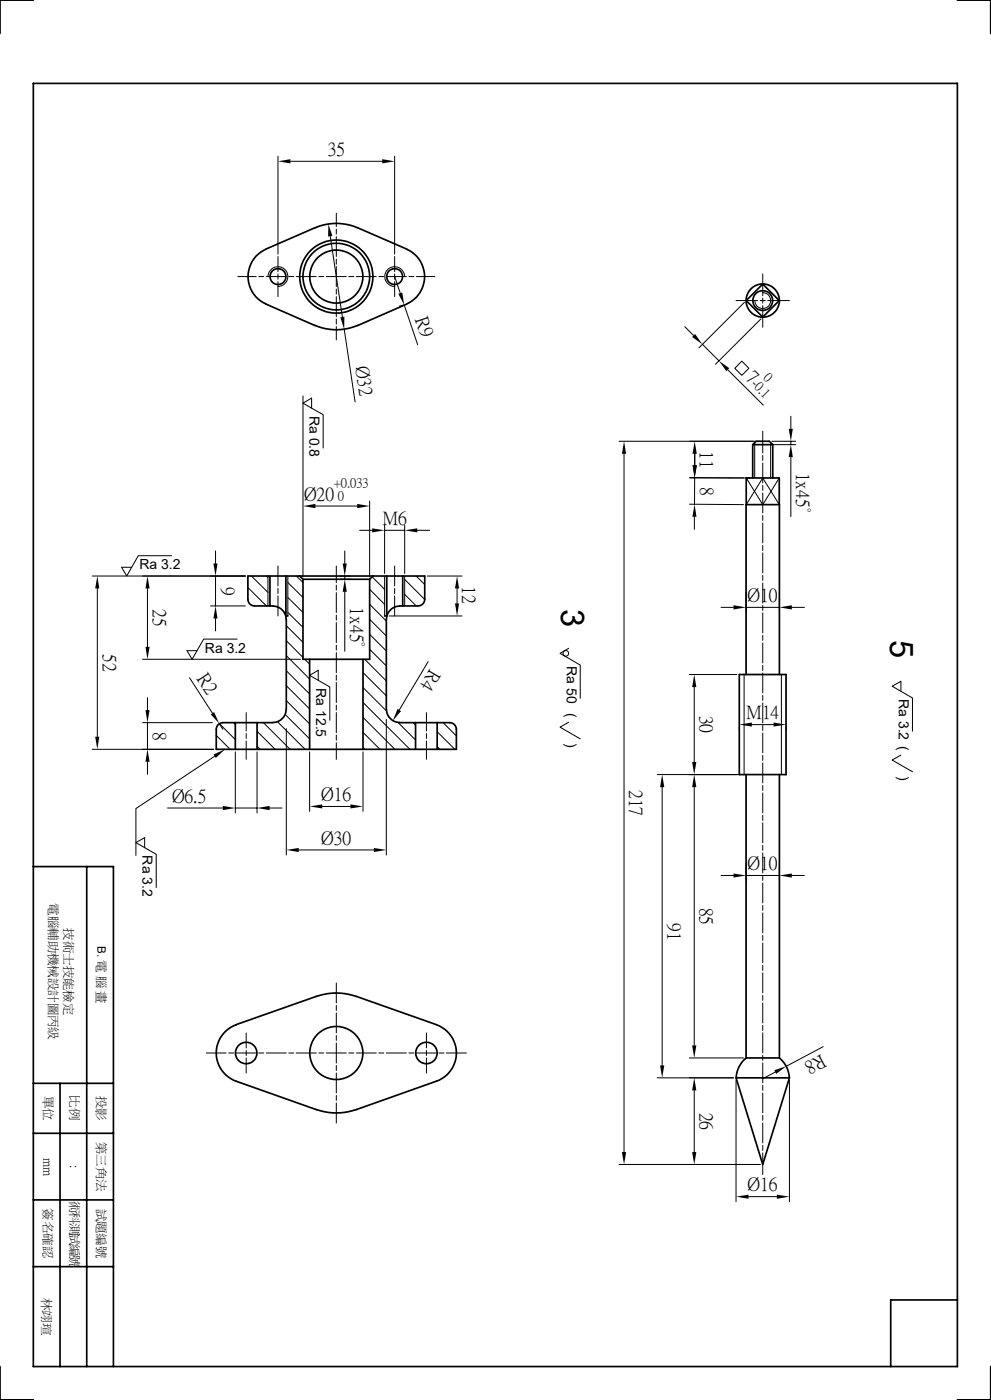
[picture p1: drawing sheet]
<svg xmlns="http://www.w3.org/2000/svg" width="297mm" height="420mm" viewBox="0 0 297 420" stroke-linecap="round" stroke-linejoin="round" font-family="sans-serif">
<g fill="none" stroke="#000" stroke-width=".51">
<path d="M10 0h-10v10M286.9 0h10v10M10 25h276.9v385h-276.9zM79.7 74.8a9 9 0 0 0-5.4 8.2 9 9 0 0 0 5.4 8.2M79.7 74.7l14.7-6.4a16.2 16.2 0 0 1 12.8 0l14.7 6.4M121.9 74.8a9 9 0 0 1 5.4 8.2 9 9 0 0 1-5.4 8.2M79.7 91.2l14.7 6.4a16.2 16.2 0 0 0 12.8 0l14.7-6.4M228.6 85.2l5 5-5 4.9-5-4.9zM225.6 133.4l1-1h4l1 1M225.6 133.4v10M225.6 133.4h6M231.6 133.4v10"/>
<path d="M223.6 151.4v-8h10v8M80.9 172.8v9M85.7 172.8v12h.6M89.8 172.8l1 1h20M90.8 173.8v24h20v-24M111.8 172.8l-1 1M115.9 172.8v12h-.6M120.7 172.8v9M81.8 181.8a4.1 4.1 0 0 1 4 4v27a4.1 4.1 0 0 1-4 4h-15a2.02 2.02 0 0 0-2 2v6h72v-6a2.02 2.02 0 0 0-2-2h-15a4.1 4.1 0 0 1-4-4M81.8 181.8h-5.5a2.02 2.02 0 0 1-2-2v-7h53v7a2.02 2.02 0 0 1-2 2h-5.5M92.8 197.8v27M108.8 197.8v27"/>
<path d="M115.8 185.8v27M119.8 181.8a4 4 0 0 0-4 4M70.5 216.8v8M77 216.8v8M124.5 216.8v8M131 216.8v8M221.6 202.4h14v30h-14zM223.6 202.4v-51h10v51M223.6 232.4v85h10v-85M10 260h24v150M26 260v150M70.8 307.4a9 9 0 0 0-6 8.5 9 9 0 0 0 6 8.5l24 8.5a18.3 18.3 0 0 0 12 0l24-8.5"/>
<path d="M70.8 307.4l24-8.5a18.3 18.3 0 0 1 12 0l24 8.5M130.8 307.4a9 9 0 0 1 6 8.5 9 9 0 0 1-6 8.5M223.6 317.4a8 8 0 0 0-3 5.9M233.6 317.4a8 8 0 0 1 3 5.9M10 340h24M10 325h24M18 325v85M220.6 323.3h16l-8 26zM10 360h24M10 380h24M286.9 390h-19.9v20M0 410v9.9h10"/>
<path d="M296.9 410v9.9h-10"/>
<circle cx="83.3" cy="83" r="2.38"/>
<circle cx="100.8" cy="83" r="11"/>
<circle cx="100.8" cy="83" r="8"/>
<circle cx="100.8" cy="83" r="10"/>
<circle cx="118.3" cy="83" r="2.38"/>
<circle cx="228.6" cy="90.2" r="5"/>
<circle cx="228.6" cy="90.2" r="2.97"/>
<circle cx="73.8" cy="315.9" r="3.2"/>
<circle cx="100.8" cy="315.9" r="8"/>
<circle cx="127.8" cy="315.9" r="3.2"/>
</g>
<g fill="none" stroke="#000" stroke-width=".3">
<path d="M83.3 46.9v29.3M87 48.4h27.6M118.3 46.9v29.3M83.3 77v4.5M99 70.9l3.6 24.2M100.8 64v4M100.8 68.7v1.5M100.8 71v6M100.8 77.7v1.5M100.8 80v6M118.3 77v4.5M71.3 83h5.5"/>
<path d="M77.6 83h1.4M79.8 83h6M80.3 83a2.96 2.96 0 0 1 3-3 2.96 2.96 0 0 1 3 3 2.96 2.96 0 0 1-3 2.9M83.3 82.2v1.5M83.3 84.5v4.5M86.5 83h1.6M88.8 83h6M95.5 83h1.5M97.8 83h6M100.8 98v4M100.8 86.7v1.5M100.8 89v6"/>
<path d="M100.8 95.7v1.5M103.2 98.8l3.2 21.8M104.5 83h1.5M106.8 83h6M113.5 83h1.5M115.8 83h6M118.3 82.2v1.5M118.3 84.5v4.5M118.3 83l1.7 5M121.2 91.5l-1.5 .3M121.2 91.5l4 11.9M121.2 83a2.96 2.96 0 0 0-2.9-3 2.96 2.96 0 0 0-3 3 2.96 2.96 0 0 0 3 2.9"/>
<path d="M122.6 83h1.4M124.8 83h5.5M205.2 98l2.7 2.6M220.6 90.2h6.5M223.1 90.7l-13.6 13.7M227.8 90.2h1.6M228 95.7l-13.6 13.6M228.6 87.8a2.38 2.38 0 0 1 2.4 2.4 2.38 2.38 0 0 1-2.4 2.4 2.38 2.38 0 0 1-2.4-2.4M228.6 82.2v6.5M228.6 89.4v1.5M228.6 91.7v6.5M230.1 90.2h6.5"/>
<path d="M90.8 118.8v54.3M210.5 103.3l5 4.9M218.1 110.9l10.7 10.6M222.3 108.3l2.2 2.2-2.2 2.1-2.1-2.1zM93.4 122.4v-3l-2.6 1.5 6.1 3.5v10M185.5 132.4h42.3M187 136.1v209.5M208.2 135.8v3.8M226.2 132.8v10.6M228.6 129.4v6.5M228.6 136.6v1.5M228.6 138.9v6"/>
<path d="M231 132.8v10.6M231.4 132.4h7.1M231.4 133.4h7.1M237 124.9v3.8M237 132.4v1M237 137.1v17.9M94.5 151.8h12.6M107.8 159.1h3.7M110.8 150.3v22.8M115.3 157.6v14.4M115.3 159.1h6M121.3 157.6v14.4"/>
<path d="M125.1 159.1h3.7M206.6 151.3l16.2 .1M206.7 143.4h18.1M206.7 143.3l16.2 .1M208.1 155v3.8M208.2 143.3v8M223.6 151.4l5-8 5 8M223.6 143.4l5 8 5-8M228.6 145.6v1.5M228.6 147.9v6M228.6 154.6v1.5M228.6 156.9v6"/>
<path d="M27.6 172.8h45.9M29.2 176.5v44.5M44.2 176.5v17.6M51.4 166.7h-10l-3.4 6.1-1.6-2.6h3.1M64.6 165.3v3.7M64.6 172.8v9M74.3 176.2l5.5 5.6M75.4 172.8l4.9 4.9M79.8 172.8l.5 .4M80.3 172.8v9M83.3 169.8v6M83.3 176.5v1.6"/>
<path d="M83.3 178.8v6M86.3 174.8l4.5 4.4M86.3 179.2l4.5 4.5M86.3 172.8v12M88.8 172.8l2 2M100.8 169.8v5M100.8 175.6v1.4M100.8 177.8v6M101.8 172.8h3.4M101.8 173.8h3.4M103.3 165.3v3.7M103.3 172.8v1"/>
<path d="M103.3 177.5v17.9M110.8 176.8l4.5 4.5M111.5 173.1l3.8 3.7M115.3 172.8v12M118.3 169.8v6M118.3 176.5v1.6M118.3 178.8v6M121.3 173.8l6 6M121.3 178.3l3.5 3.5M121.3 172.8v9M124.7 172.8l2.6 2.5M128.1 172.8h10.4"/>
<path d="M137 176.5v4.5M223.6 177.6v6.1M228.6 163.6v1.5M228.6 165.9v6M228.6 172.6v1.5M228.6 174.9v6M233.6 177.6v6.1M42.7 197.8h47.3M63.1 181.8h10.4M64.6 185.5v3.8M71.1 191.7h-10.1l-3.4 6.1-1.6-2.6h3.1M85.8 187.7l5 5"/>
<path d="M85.8 192.2l5 5M85.8 196.7l7 7M86.3 183.7l4.5 4.5M91.4 197.8l1.4 1.4M100.8 184.5v1.6M100.8 186.8v6M100.8 193.5v1.5M100.8 195.8v6M109.3 197.8l6.5 6.5M110.8 181.3l5 5M110.8 185.8l5 5M110.8 190.3l5 5"/>
<path d="M110.8 194.8l5 5M116.6 184.8h21.9M128.3 198.5l-8.6 14.5M170.4 194.5l-2.5 1.5 6 3.5v10M216.1 182.2h3.7M223.6 182.2h10M228.6 181.6v1.5M228.6 183.9v6M228.6 190.6v1.5M228.6 192.9v6M228.6 199.6v1.5M237.3 182.2h3.8"/>
<path d="M42.7 216.8h21M44.2 209.3v3.7M44.2 216.8v8M56.8 203.3l6.9 10.7M66.8 218.8l-1.1-1.7 4.8 4.8M70 216.8l.5 .6M73.8 213.8v5.5M77 219.4l5.5 5.4M79 216.8l8 8M83.2 216.5l8.2 8.3M85.5 214.3l7.3 7.4M85.8 201.2l7 7"/>
<path d="M85.8 205.7l7 7M85.8 210.2l7 7M85.8 218.6v37.9M95.4 204.1v-3l-2.6 1.5 6 3.5v10M100.8 202.5v1.5M100.8 204.8v6M100.8 211.5v1.5M100.8 213.8v6M108.8 201.8l7 6.9M108.8 206.2l7 7.1M108.8 210.7l14.1 14.1M108.8 215.2l9.6 9.6"/>
<path d="M108.8 219.7l5.1 5.1M115.8 215.8v40.7M119.3 216.7l5.2 5.3M123.8 216.8l.7 .7M127.8 213.8v5.5M131 219.5l5.3 5.3M132.8 216.8l4 4M170.4 216.7l-2.5 1.4 6 3.6M206.6 202.4h14.3M208.1 206.1v22.5M221.6 218.1v.8M223 202.4v30"/>
<path d="M225.3 217.4h6.6M228.6 201.9v6M228.6 208.6v1.5M228.6 210.9v6M228.6 217.6v1.5M228.6 219.9v5.9M234.2 202.4v30M235.6 218.1v.8M270 207.3v-2.9l-2.6 1.5 6.1 3.5v10M27.6 224.8h36.5M44.2 228.5v3.8M64.3 226.9l-23.6 15.7v14"/>
<path d="M64.8 220.6l4.2 4.2M70.5 225.6v18.3M73.8 220v1.5M73.8 222.3v5.5M77 223.9l.9 .9M77 225.6v18.3M92.8 225.6v17.8M100.8 222.8v5M100.8 220.5v1.5M108.8 224.2l.6 .6M108.8 225.6v17.8M127.8 220v1.5"/>
<path d="M127.8 222.3v5.5M131 224l.8 .8M197 232.4h25.8M198.5 236.1v83.5M208.1 236.1v77.5M228.6 226.6v1.5M228.6 228.9v6M228.6 235.6v1.5M228.6 237.9v6M270 226.5l-2.6 1.5 6.1 3.5M43.3 254.3v-3l-2.6 1.5 6.1 3.5v10M50.2 242.4h16.6"/>
<path d="M70.5 242.4h6.5M80.8 242.4h3.7M89.5 255h22.6M96.6 241.9h8.4M223.6 259v5.2M228.6 244.6v1.5M228.6 246.8v6.1M228.6 253.6v1.5M228.6 255.9v6M233.6 259v5.2M216.1 262.6h3.7M223.6 262.6h10"/>
<path d="M228.6 262.6v1.5M228.6 264.9v5.9M228.6 271.6v1.5M228.6 273.9v6M237.3 262.6h3.8M100.8 294.9v6M228.6 280.6v1.5M228.6 282.9v5.9M228.6 289.6v1.5M228.6 291.8v6.1M228.6 298.6v1.5M61.8 315.9h6"/>
<path d="M68.5 315.9h1.6M70.8 315.9h6M73.8 309.9v4.5M73.8 315.1v1.6M73.8 317.4v4.5M77.6 315.9h1.4M79.8 315.9h6M86.5 315.9h1.6M88.8 315.9h6M95.5 315.9h1.5M97.8 315.9h6M100.8 301.6v1.5"/>
<path d="M100.8 303.9v6M100.8 310.6v1.5M100.8 312.9v6M100.8 319.6v1.5M104.5 315.9h1.5M106.8 315.9h6M113.5 315.9h1.5M115.8 315.9h6M122.6 315.9h1.4M124.8 315.9h6M127.8 309.9v4.5M127.8 315.1v1.6"/>
<path d="M127.8 317.4v4.5M131.5 315.9h1.6M133.8 315.9h6M206.6 317.4h16.2M228.6 300.9v6M228.6 307.6v1.5M228.6 309.8v6M228.6 316.6v1.5M228.6 318.9v6M246.7 314l-11 5.9M100.8 321.9v6M100.8 328.6v1.5"/>
<path d="M100.8 330.9v6M197 323.3h22.8M208.1 327.1v18.5M220.6 324.1v36.4M228.6 325.6v1.5M228.6 327.9v5.9M228.6 334.6v1.5M228.6 336.8v6.1M232.4 321.6l-3.8 2M236.6 324.1v36.4M185.5 349.3h42.3M224.3 359h8.5"/>
<path d="M228.6 343.6v1.5M228.6 345.9v6.4"/>
<circle cx="169.6" cy="196" r=".85"/>
</g>
<g fill="#000">
<path d="M83.3 48.4l3.7-.6v1.2zM114.6 47.8l3.7 .6-3.7 .6zM98.4 67.2l1.2 3.6-1.3 .2zM102 95.2l1.2-.2v3.8zM119.4 88.1l1.2-.3 .6 3.7zM207.4 101.1l.9-.9 2.2 3.1zM215.5 108.2l3.1 2.2-.9 .9zM187 132.4l.7 3.7h-1.3zM208.2 132.4l.6 3.7h-1.2zM207.6 139.6h1.2l-.6 3.8zM207.6 139.5h1.2l-.6 3.8zM236.4 128.7h1.2l-.6 3.7z"/>
<path d="M237 133.4l.6 3.7h-1.2zM90.8 151.8l3.7-.6v1.2zM107.1 151.2l3.7 .6-3.7 .6zM111.5 158.5l3.8 .6-3.8 .6zM121.3 159.1l3.8-.6v1.2zM208.2 151.3l.5 3.7h-1.2zM29.2 172.8l.6 3.7h-1.3zM44.2 172.8l.6 3.7h-1.2zM64 169h1.2l-.6 3.8zM102.7 169h1.2l-.6 3.8zM103.3 173.8l.6 3.7h-1.2zM137 172.8l.6 3.7h-1.2z"/>
<path d="M43.6 194.1h1.2l-.6 3.7zM64.6 181.8l.6 3.7h-1.2zM136.4 181h1.2l-.6 3.8zM219.8 181.6l3.8 .6-3.8 .6zM233.6 182.2l3.7-.6v1.2zM43.6 213h1.2l-.6 3.8zM63.2 214.3l1-.7 1.5 3.5zM119.1 212.7l1.1 .6-2.5 2.9zM208.1 202.4l.6 3.7h-1.3zM221.6 217.4l3.7-.7v1.3zM231.9 216.7l3.7 .7-3.7 .6zM28.5 221h1.3l-.6 3.8z"/>
<path d="M44.2 224.8l.6 3.7h-1.2zM64 226.4l3.4-1.6-2.7 2.6zM198.5 232.4l.6 3.7h-1.3zM207.4 228.6h1.3l-.6 3.8zM208.1 232.4l.6 3.7h-1.3zM66.8 241.8l3.7 .6-3.7 .6zM77 242.4l3.8-.6v1.2zM85.8 255l3.7-.6v1.2zM92.8 241.9l3.8-.6v1.2zM105 241.3l3.8 .6-3.8 .6zM112.1 254.4l3.7 .6-3.7 .6zM219.8 262l3.8 .6-3.8 .7z"/>
<path d="M233.6 262.6l3.7-.6v1.3zM197.8 319.6h1.3l-.6 3.7zM207.4 313.6h1.3l-.6 3.8zM208.1 323.3l.6 3.8h-1.3zM232.1 321.1l3.6-1.2-3.1 2.3zM186.4 345.6h1.3l-.7 3.7zM207.4 345.6h1.3l-.6 3.7zM220.6 359l3.7-.6v1.2zM232.8 358.4l3.8 .6-3.8 .6z"/>
</g>
<g font-size="9.8">
<text x="168.2" y="182.8" transform="rotate(90 168.2 182.8)">3</text>
<text x="266.8" y="191.9" transform="rotate(90 266.8 191.9)">5</text>
</g>
<g font-size="5.6">
<text x="98.2" y="46.5">35</text>
<text x="124.7" y="95.8" transform="rotate(71 124.7 95.8)">R9</text>
<text x="106.8" y="110" transform="rotate(82 106.8 110)">Ø32</text>
<text x="223.4" y="113.5" transform="rotate(45 223.4 113.5)">7</text>
<text x="210" y="135.3" transform="rotate(90 210 135.3)">11</text>
<text x="238.9" y="141.8" transform="rotate(90 238.9 141.8)">1x45°</text>
<text x="91.1" y="149.9">Ø20</text>
<text x="210.1" y="146" transform="rotate(90 210.1 146)">8</text>
<text x="114.7" y="157.2">M6</text>
<text x="66.5" y="176" transform="rotate(90 66.5 176)">9</text>
<text x="138.8" y="175.9" transform="rotate(90 138.8 175.9)">12</text>
<text x="46.1" y="182.8" transform="rotate(90 46.1 182.8)">25</text>
<text x="105.2" y="182.2" transform="rotate(90 105.2 182.2)">1x45°</text>
<text x="224.1" y="180.3">Ø10</text>
<text x="31.1" y="196.1" transform="rotate(90 31.1 196.1)">52</text>
<text x="59.1" y="203.5" transform="rotate(57 59.1 203.5)">R2</text>
<text x="129.2" y="200.7" transform="rotate(121 129.2 200.7)">R4</text>
<text x="210" y="214.7" transform="rotate(90 210 214.7)">30</text>
<text x="223.7" y="215.5">M14</text>
<text x="46.1" y="219.5" transform="rotate(90 46.1 219.5)">8</text>
<text x="188.9" y="237" transform="rotate(90 188.9 237)">217</text>
<text x="51.6" y="240.5">Ø6.5</text>
<text x="96.3" y="240">Ø16</text>
<text x="96.3" y="253.1">Ø30</text>
<text x="224.1" y="260.7">Ø10</text>
<text x="210" y="272.2" transform="rotate(90 210 272.2)">85</text>
<text x="200.4" y="277" transform="rotate(90 200.4 277)">91</text>
<text x="246.3" y="316.4" transform="rotate(152 246.3 316.4)">R8</text>
<text x="210" y="333.8" transform="rotate(90 210 333.8)">26</text>
<text x="224.1" y="357.1">Ø16</text>
</g>
<g font-size="4.2">
<text x="92.8" y="124.8" transform="rotate(90 92.8 124.8)">Ra 0.8</text>
<text x="41.8" y="170.8">Ra 3.2</text>
<text x="61.4" y="195.8">Ra 3.2</text>
<text x="169.8" y="199.9" transform="rotate(90 169.8 199.9)">Ra 50</text>
<text x="94.8" y="206.5" transform="rotate(90 94.8 206.5)">Ra 12.5</text>
<text x="269.4" y="209.7" transform="rotate(90 269.4 209.7)">Ra 3.2 (</text>
<text x="169.8" y="214" transform="rotate(90 169.8 214)">(</text>
<text x="169.8" y="223" transform="rotate(90 169.8 223)">)</text>
<text x="269.4" y="232.9" transform="rotate(90 269.4 232.9)">)</text>
<text x="42.8" y="256.6" transform="rotate(90 42.8 256.6)">Ra 3.2</text>
</g>
<g font-size="4">
<text x="228.7" y="113.4" transform="rotate(45 228.7 113.4)">0</text>
<text x="225.2" y="115.3" transform="rotate(45 225.2 115.3)">-0.1</text>
<text x="100" y="146.1">+0.033</text>
<text x="101.2" y="149.9">0</text>
</g>
<g font-size="3.7">
<text x="14.9" y="271" transform="rotate(90 14.9 271)">電腦輔助機械設計圖丙級</text>
<text x="19.4" y="278.5" transform="rotate(90 19.4 278.5)">技術士技能檢定</text>
<text x="13.3" y="328.8" transform="rotate(90 13.3 328.8)">單位</text>
<text x="21.2" y="328.6" transform="rotate(90 21.2 328.6)">比例</text>
<text x="29.3" y="328.8" transform="rotate(90 29.3 328.8)">投影</text>
<text x="13.2" y="347.3" transform="rotate(90 13.2 347.3)">mm</text>
<text x="29.3" y="342.5" transform="rotate(90 29.3 342.5)">第三角法</text>
<text x="21.2" y="349.5" transform="rotate(90 21.2 349.5)">:</text>
<text x="13.2" y="362.5" transform="rotate(90 13.2 362.5)">簽名確認</text>
<text x="21.2" y="360.2" transform="rotate(90 21.2 360.2)">術科測試編號</text>
<text x="29.3" y="362.6" transform="rotate(90 29.3 362.6)">試題編號</text>
<text x="12.9" y="389.4" transform="rotate(90 12.9 389.4)">林翊瑄</text>
</g>
<text font-size="3.5" x="29.2" y="283.8" transform="rotate(90 29.2 283.8)">B. 電 腦 畫</text>
</svg>
